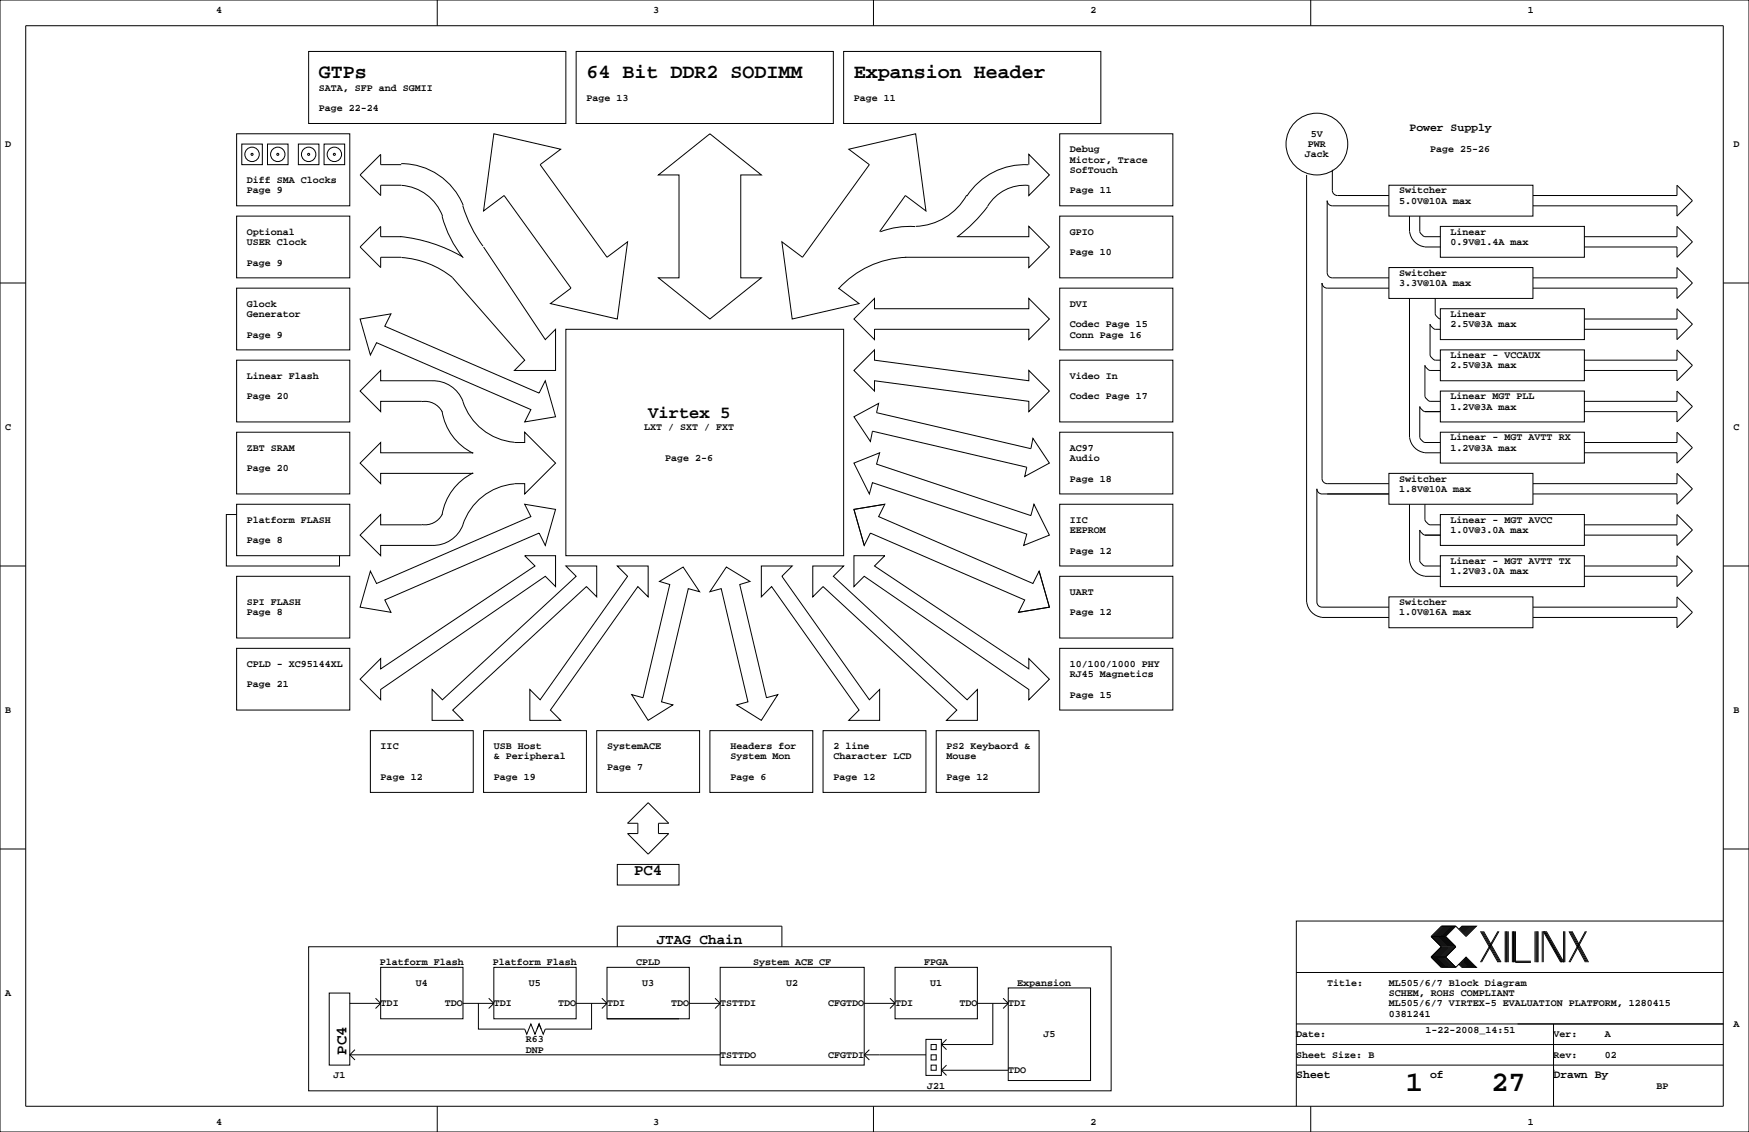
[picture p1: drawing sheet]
<svg xmlns="http://www.w3.org/2000/svg" width="432mm" height="279mm" viewBox="0 0 432 279" stroke-linecap="round" stroke-linejoin="round" font-family="sans-serif">
<g fill="none" stroke="#000" stroke-width=".25">
<path d="M0 0h431.8v279.4h-431.8zM6.3 6.4h419.1v266.6h-419.1zM76.2 12.7h63.5v17.8h-63.5zM107.9 0v6.4M142.2 12.7h63.5v17.8h-63.5zM208.3 12.7h63.5v17.8h-63.5zM215.6 0v6.4M323.6 0v6.4M58.4 33h28v17.8h-28zM59.7 35.6h5.1v5h-5.1zM66 35.6h5.1v5h-5.1zM73.7 35.6h5v5h-5z"/>
<path d="M80 35.6h5.1v5h-5.1zM121.9 33l16.5 3.8-5.1 3.8 16.6 22.9 5-3.8-2.5 19-16.5-3.8 5.1-3.8-16.5-22.8-5.1 3.8zM261.6 33h28v17.8h-28zM58.4 53.3h28v15.3h-28zM98.8 58.4a38.9 38.9 0 0 1 15.4 5M99.1 40.6h-5.1v-2.5l-5.1 5.1 5.1 5.1v-2.6h5.1M99.1 58.4h-5.1v-2.5l-5.1 5.1 5.1 5v-2.5h5.1M99.1 40.4a16.5 16.5 0 0 1 15.3 10.3M99.1 45.7a11.7 11.7 0 0 1 10.2 7.7M109.1 53.4a27.7 27.7 0 0 0 5.3 10.3M114.3 50.8a33.8 33.8 0 0 0 4.9 10M162.6 43.2l12.7-10.2 12.7 10.2h-5.1v25.4h5.1l-12.7 10.1-12.7-10.1h5v-25.4z"/>
<path d="M217.2 57.2l6.3-8.9 5.1 3.8-2.5-19.1-16.6 3.8 5.1 3.8-16.5 22.9-5.1-3.8 2.6 19 16.5-3.8-5.1-3.8M225.9 55.9a20.1 20.1 0 0 0-8.6 1.3M236.2 58.4h17.8v-2.5l5.1 5.1-5.1 5v-2.5h-30.5M238.7 48.2a15 15 0 0 1-12.6 7.7M243.8 51a37.9 37.9 0 0 1-7.4 7.4M253.9 40.7a17 17 0 0 0-15.2 7.7M253.9 45.8a10.7 10.7 0 0 0-10.1 5.1M254 40.6v-2.5l5.1 5.1-5.1 5.1v-2.6M261.6 53.3h28v15.3h-28zM322.6 43.2v105.4M328.9 41.9v5.1a1.27 1.27 0 0 0 1.3 1.3h12.7M342.9 45.7h35.6v7.6h-35.6z"/>
<path d="M342.9 50.8h-14a1.27 1.27 0 0 1-1.2-1.3v17.8a1.27 1.27 0 0 0 1.2 1.3h14M348 53.3v3.9a4.3 4.3 0 0 0 3.8 3.7M350.5 53.3v3.9l.4 .6 .9 .7M351.8 58.4h3.8M355.6 55.9h35.6v7.6h-35.6zM378.5 48.3h35.5v-2.6l3.8 3.8-3.8 3.8v-2.5h-35.5M391.2 58.4h22.8v-2.5l3.8 3.8-3.8 3.8v-2.5h-22.8M0 69.8h6.3M58.4 71.1h28v15.3h-28zM88.9 78.7l7.6-1.2-1.5 3 38.1 16.5 1.5-3 2.6 8.9-7.7 1.2 1.6-3-38.1-16.5-1.6 3zM99.1 63.6a22.6 22.6 0 0 1 12.7 4.9M119.4 61l15.2 22.8 2.6-2.5v10.1h-10.2l2.5-2.5-17.7-20.3"/>
<path d="M210.8 78.7l5.1-5v2.5h38.1v-2.5l5.1 5-5.1 5.1v-2.5h-38.1v2.5zM223.7 63.5a23.6 23.6 0 0 0-16.7 7.8M261.6 71.1h28v15.3h-28zM342.9 66h35.6v7.7h-35.6zM342.9 71.1h-15.2a1.27 1.27 0 0 1-1.3-1.3v48.3a1.27 1.27 0 0 0 1.3 1.3h15.2M348 73.7v34.3a4.3 4.3 0 0 0 3.8 3.7M351.8 61h3.8M354.3 77.5l.7 .9 .6 .4M354.3 73.7v3.8M355.6 76.2h35.6v7.6h-35.6zM378.5 68.6h35.5v-2.6l3.8 3.8-3.8 3.9v-2.6h-35.5M391.2 78.7h22.8v-2.5l3.8 3.8-3.8 3.8v-2.5h-22.8"/>
<path d="M425.4 69.8h6.4M58.4 88.9h28v15.2h-28zM104.1 99.1a4.8 4.8 0 0 1 5.1 2.5M114.3 99a14.7 14.7 0 0 0 12.7 10.2M114.3 99a7.9 7.9 0 0 0-7.6-5h-12.7v-2.6l-5.1 5.1 5.1 5.1v-2.5h10.1M139.7 81.3h68.6v55.9h-68.6zM210.8 91.4l5.1-5v2.5l38.1 5.1v-2.6l5.1 5.1-5.1 5.1v-2.5l-38.1-5.1v2.5zM261.6 88.9h28v15.2h-28zM351.8 97.8l.6 .9 .6 .4M351.8 90.2l.6 .9 .6 .4 2.6-.1M351.8 90.2v7.6M353 80l.7 .9 .6 .4h1.3"/>
<path d="M353.1 80l-.1 7.6 .7 .9 .6 .4M353.1 99.1h2.5M354.3 88.9h1.3M355.6 96.5h35.6v7.6h-35.6zM355.6 86.4h35.6v7.6h-35.6zM391.2 88.9h22.8v-2.5l3.8 3.8-3.8 3.8v-2.6h-22.8M391.2 99.1h22.8v-2.6l3.8 3.8-3.8 3.8v-2.5h-22.8M58.4 106.7h28v15.2h-28zM109.1 101.5a14 14 0 0 0 7.7 10.4M116.8 116.7a14 14 0 0 0-7.7 10.4M116.8 111.8h-22.8v-2.6l-5.1 5.1 5.1 5.1v-2.6h22.8M127 119.4a14.7 14.7 0 0 0-12.7 10.2"/>
<path d="M127 109.2h2.5v-2.5l7.7 7.6-7.7 7.6v-2.5h-2.5M210.8 114.3l6.4-2.5-.8 2.8 38.1 12.7 .8-2.8 3.8 7.6-6.4 2.5 .8-2.8-38.1-12.7-.8 2.8zM210.8 102.9l6.1-3.3-.5 2.3 38.1 8.8 .5-2.5 4.1 6.1-6.1 3.3 .5-2.3-38.1-8.9-.5 2.6zM261.6 106.7h28v15.2h-28zM342.9 116.8h35.6v7.7h-35.6zM351.8 101.6l-.9-.6-.4-.7v7.7l.4 .6 .9 .7M351.8 111.8h3.8M351.8 101.6h3.8M351.8 109.2h3.8M355.6 106.7h35.6v7.6h-35.6zM378.5 119.4h35.5v-2.6l3.8 3.9-3.8 3.8v-2.6h-35.5M391.2 109.2h22.8v-2.5l3.8 3.8-3.8 3.8v-2.5h-22.8"/>
<path d="M0 139.7h6.3M58.4 124.5h28v12.7h-28zM58.4 127h-2.5v12.7h27.9v-2.5M104.1 129.5h-10.1v-2.5l-5.1 5.1 5.1 5.1v-2.6h12.7a7.9 7.9 0 0 0 7.6-5M109.2 127a4.8 4.8 0 0 1-5.1 2.5M152.4 139.7h7.6v7.6l-2.5-2.5-21.6 30.5 2.5 2.5h-7.6v-7.6l2.5 2.5 21.6-30.5zM179.3 140l5.9 3.5-2.6 .8 6.6 27.9 2.8-.8-4 6.4-6.1-3.8 2.8-.8-6.6-27.9-2.8 .7zM188 139.7h7.6l-2.6 2.5 21.6 30.5 2.6-2.5v7.6h-7.7l2.6-2.5-21.6-30.5-2.5 2.5zM200.7 139.7h7.6l-2.6 2.5 33.1 30.5 2.5-2.5v7.6h-7.6l2.5-2.5-33-30.5-2.5 2.5zM210.8 137.2h7.6l-2.5 2.5 38.1 25.4v-2.5l5.1 5-5.1 5.1v-2.5l-40.6-28-2.6 2.6zM210.8 125.7l7.6-1.2-1.5 3 38.1 16.5 1.5-3 2.6 8.9-7.6 1.2 1.5-3-38.1-16.5-1.5 3zM218.4 124.5l-7.6 1.2 2.6 8.9"/>
<path d="M261.6 124.5h28v15.2h-28zM342.9 121.9h-16.5a1.27 1.27 0 0 1-1.3-1.2v27.9a1.27 1.27 0 0 0 1.3 1.3h16.5M348 124.5v13.9a4.3 4.3 0 0 0 3.8 3.8M350.5 130.8l.4 .7 .9 .6M350.5 130.8v7.6l.4 .7 .9 .6M351.8 128.3l.6 .9 .6 .4 2.6-.1M351.8 139.7h3.8M351.8 124.5v3.8M351.8 132.1h3.8M355.6 137.2h35.6v7.6h-35.6zM355.6 127h35.6v7.6h-35.6zM391.2 139.7h22.8v-2.5l3.8 3.8-3.8 3.8v-2.6h-22.8"/>
<path d="M391.2 129.5h22.8v-2.5l3.8 3.8-3.8 3.8v-2.5h-22.8M425.4 139.7h6.4M58.4 142.2h28v15.3h-28zM91.4 141l1.6 3 38.1-16.5-1.6-3 7.7 1.2-2.6 8.9-1.5-3-38.1 16.5 1.5 3-7.6-1.2zM162.8 143.5l5.9-3.5 4 6-2.8-.7-6.6 27.9 2.8 .8-6.1 3.8-4-6.4 2.7 .8 6.7-27.9zM256.5 141l2.6 8.9-7.6 1.2M261.6 142.2h28v15.3h-28zM322.6 148.6a4.3 4.3 0 0 0 3.8 3.8h16.5M342.9 147.3h35.6v7.6h-35.6zM351.8 142.2h3.8M378.5 149.9h35.5v-2.6l3.8 3.8-3.8 3.8v-2.5h-35.5M58.4 160h28v15.3h-28z"/>
<path d="M94 162.6v2.5l38.1-25.4-2.6-2.5h7.7v7.6l-2.6-2.6-40.6 28v2.5l-5.1-5.1zM106.7 170.2l2.5 2.5 33-30.5-2.5-2.5h7.6v7.6l-2.5-2.5-33 30.5 2.5 2.5h-7.6zM261.6 160h28v15.3h-28zM91.4 180.3h25.4v15.3h-25.4zM119.4 180.3h25.4v15.3h-25.4zM147.3 180.3h25.4v15.3h-25.4zM175.3 180.3h25.4v15.3h-25.4zM203.2 180.3h25.4v15.3h-25.4zM231.1 180.3h25.4v15.3h-25.4zM0 209.5h6.3M152.4 213.4h15.2v5h-15.2zM154.9 203.2l5.1-5.1 5.1 5.1h-2.5v2.5h2.5l-5.1 5.1-5.1-5.1h2.6v-2.5z"/>
<path d="M425.4 209.5h6.4M76.2 233.7h198.1v35.5h-198.1zM94 238.8h20.3v12.7h-20.3zM121.9 238.8h20.3v12.7h-20.3zM149.9 238.8h20.3v12.7h-20.3zM152.4 233.7v-5.1h40.6v5.1M177.8 238.8h35.6v24.1h-35.6zM221 238.8h20.3v12.7h-20.3zM353.3 236.2l2.6 2.6h3.5M353.3 231.1l2.6 2.6-2.6 2.5M353.3 236.2h3.6M353.3 231.1h3.6"/>
<path d="M356.1 228.6l-2.5 2.5 2.5 2.6-2.5 2.5 2.5 2.6M356.4 228.6l-2.6 2.5 2.6 2.6-2.6 2.5 2.6 2.6M356.6 228.6l-2.5 2.5 2.5 2.6-2.5 2.5 2.5 2.6M356.9 228.6l-2.6 2.5 2.6 2.6-2.6 2.5 2.6 2.6M356.9 231.1l2.5 2.6-2.5 2.5M356.9 236.2l2.5 2.6M357.1 228.6l-2.5 2.5 2.5 2.6-2.5 2.5 2.5 2.6M357.4 228.6l-2.6 2.5 2.6 2.6-2.6 2.5 2.6 2.6M357.6 228.6l-2.5 2.5 2.5 2.6-2.5 2.5 2.5 2.6M357.9 228.6l-2.6 2.5 2.6 2.6-2.6 2.5 2.6 2.6M358.1 228.6l-2.5 2.5 2.5 2.6-2.5 2.5 2.5 2.6M358.4 228.6l-2.5 2.5 2.5 2.6-2.5 2.5 2.5 2.6"/>
<path d="M358.6 228.6l-2.5 2.5 2.5 2.6-2.5 2.5 2.5 2.6M358.9 228.6l-2.5 2.5 2.5 2.6-2.5 2.5 2.5 2.6M359.2 228.6l-2.6 2.5 2.6 2.6-2.6 2.5 2.6 2.6M359.4 228.6l2.5 2.5 2.6-2.5h-3.6l-.7 .8M359.4 228.6h-3.5l-2.6 2.5M359.4 228.6l-2.5 2.5M360.2 238l.7 .8h3.6l-2.6-2.6-2.5 2.6M360.4 237.7l1 1.1M360.4 238l.8 .8M360.7 237.5l1.2 1.3M360.7 237.7l1 1.1M360.9 237.2l1.6 1.6"/>
<path d="M360.9 237.5l1.3 1.3M361.2 237l1.8 1.8M361.2 237.2l1.5 1.6M361.2 228.6l-.8 .8M361.4 236.7l2.1 2.1M361.4 237l1.8 1.8M361.4 228.6l-1 1M361.7 236.5l2.3 2.3M361.7 236.7l2 2.1M361.7 228.6l-1 1M361.9 236.5l2.3 2.3M361.9 228.6l-1.2 1.3"/>
<path d="M362.2 228.6l-1.3 1.3M362.5 228.6l-1.6 1.5M362.7 228.6l-1.5 1.5M363 228.6l-1.8 1.8M363.2 228.6l-1.8 1.8M363.5 228.6l-2.1 2M363.7 228.6l-2 2M364 228.6l-2.3 2.3M364.2 228.6l-2.3 2.3M365.5 229.9l4.3 7.6M365.8 229.9l4.3 7.6M366 229.9l4.3 7.6"/>
<path d="M366.3 229.9l4.3 7.6M369.8 229.9l-4.3 7.6M370.1 229.9l-4.3 7.6M371.6 229.9v7.6M371.9 229.9v7.6M372.1 229.9v7.6M372.4 229.9v7.6M373.4 229.9v7.6M373.6 229.9v7.6M373.9 229.9v7.6M374.1 229.9v7.6h3.9M374.1 237.2h3.9"/>
<path d="M379 229.9v7.6M379.2 229.9v7.6M379.5 229.9v7.6M379.7 229.9v7.6M380.7 229.9v7.6M381 237.5v-7.6l4.3 7.6M381.3 229.9l4.3 7.6M381.5 229.9l4.3 7.6M381.8 229.9l4.3 7.6v-7.6M386.3 229.9v7.6M387.3 229.9l4.1 7.6M387.6 229.9l4.1 7.6"/>
<path d="M387.9 229.9l4 7.6M388.1 229.9l4.1 7.6M391.4 229.9l-4.1 7.6M391.7 229.9l-4.1 7.6M425.4 227.3h-105.4v35.6M81.3 245.1h5.1v17.8h-5.1zM86.4 247.6h7.6M87.6 259.1l-1.2 1.2M92.7 246.4l1.3 1.2M94 247.6l-1.3 1.3M114.3 247.6h7.6M118.1 247.6v6.4h11.4l.5 1.3 1.1-2.6 1 2.6 1-2.6 .5 1.3"/>
<path d="M120.6 246.4l1.3 1.2M121.9 247.6l-1.3 1.3M142.2 247.6h7.7M146 247.6v6.4h-11.4l-.5 1.3-1-2.6-.5 1.3M148.6 246.4l1.3 1.2M149.9 251.5h17.7zM149.9 247.6l-1.3 1.3M170.2 247.6h7.6M176.5 246.4l1.3 1.2M177.8 247.6l-1.3 1.3M213.4 247.6h7.6M214.6 259.1l-1.2 1.2"/>
<path d="M219.7 246.4l1.3 1.2M221 247.6l-1.3 1.3M228.6 256.5h3.8v8.9h-3.8zM229.9 257.8h1.2v1.3h-1.2zM232.4 257.8l1.3 1.3M233.7 256.5l-1.3 1.3M241.3 247.6h7.6M245.1 247.6v10.2h-12.7M247.6 246.4l1.3 1.2M248.9 243.8h20.3v22.9h-20.3zM248.9 247.6l-1.3 1.3M320 257.8h105.4"/>
<path d="M320 252.7h105.4M320 240h105.4M383.5 252.7v20.3M86.4 260.3l1.2 1.3M86.4 260.3h91.4M107.9 273v6.4M213.4 260.3l1.2 1.3M213.4 260.3h15.2M215.6 273v6.4M229.9 262.9h1.2v1.3h-1.2zM229.9 260.3h1.2v1.3h-1.2zM232.4 264.2l1.3 1.2"/>
<path d="M232.4 264.2h16.5M233.7 262.9l-1.3 1.3M320 262.9v10.1M320 262.9h105.4M323.6 273v6.4M383.5 264.2h.1"/>
<circle cx="62.2" cy="38.1" r="1.78"/>
<circle cx="62.2" cy="38.1" r=".25"/>
<circle cx="68.6" cy="38.1" r="1.78"/>
<circle cx="68.6" cy="38.1" r=".25"/>
<circle cx="76.2" cy="38.1" r="1.78"/>
<circle cx="76.2" cy="38.1" r=".25"/>
<circle cx="82.5" cy="38.1" r="1.78"/>
<circle cx="82.6" cy="38.1" r=".25"/>
<circle cx="325.1" cy="35.6" r="7.6"/>
</g>
<g font-size="7.1">
<text x="347" y="269.3">1</text>
<text x="368.2" y="269.3">27</text>
</g>
<g font-size="4.9">
<text x="78.7" y="19.3">GTPs</text>
<text x="144.8" y="19.3">64 Bit DDR2 SODIMM</text>
<text x="210.8" y="19.3">Expansion Header</text>
</g>
<text font-size="4.2" x="160" y="103.3">Virtex 5</text>
<g font-size="3.9">
<text x="156.5" y="215.9">PC4</text>
<text x="85.6" y="260.3" transform="rotate(-90 85.6 260.3)">PC4</text>
</g>
<text font-size="3.5" x="162.1" y="233">JTAG Chain</text>
<g font-size="2.8">
<text x="348" y="32.4">Power Supply</text>
<text x="320" y="266.1">Sheet</text>
<text x="353.1" y="266.1">of</text>
<text x="383.5" y="266.1">Drawn By</text>
</g>
<g font-size="2.5">
<text x="53.3" y="3.3">4</text>
<text x="161.3" y="3.3">3</text>
<text x="269.2" y="3.3">2</text>
<text x="377.2" y="3.3">1</text>
<text x="78.7" y="22.4">SATA, SFP and SGMII</text>
<text x="78.7" y="27.4">Page 22-24</text>
<text x="144.8" y="24.9">Page 13</text>
<text x="210.8" y="24.9">Page 11</text>
<text x="323.6" y="33.8">5V</text>
<text x="1.3" y="36.3">D</text>
<text x="264.2" y="37.6">Debug</text>
<text x="264.2" y="40.1">Mictor, Trace</text>
<text x="322.2" y="38.9">Jack</text>
<text x="322.9" y="36.3">PWR</text>
<text x="353.1" y="37.6">Page 25-26</text>
<text x="428" y="36.3">D</text>
<text x="61" y="47.8">Page 9</text>
<text x="61" y="45.2">Diff SMA Clocks</text>
<text x="264.2" y="42.7">SofTouch</text>
<text x="264.2" y="47.8">Page 11</text>
<text x="345.4" y="47.8">Switcher</text>
<text x="345.4" y="50.3">5.0V@10A max</text>
<text x="61" y="57.9">Optional</text>
<text x="264.2" y="57.9">GPIO</text>
<text x="358.1" y="57.9">Linear</text>
<text x="61" y="65.5">Page 9</text>
<text x="61" y="60.5">USER Clock</text>
<text x="264.2" y="63">Page 10</text>
<text x="358.1" y="60.5">0.9V@1.4A max</text>
<text x="345.4" y="68.1">Switcher</text>
<text x="345.4" y="70.6">3.3V@10A max</text>
<text x="61" y="75.7">Glock</text>
<text x="264.2" y="75.7">DVI</text>
<text x="61" y="78.2">Generator</text>
<text x="61" y="83.3">Page 9</text>
<text x="264.2" y="83.3">Conn Page 16</text>
<text x="264.2" y="80.8">Codec Page 15</text>
<text x="358.1" y="80.8">2.5V@3A max</text>
<text x="358.1" y="78.2">Linear</text>
<text x="358.1" y="88.4">Linear - VCCAUX</text>
<text x="61" y="93.5">Linear Flash</text>
<text x="264.2" y="93.5">Video In</text>
<text x="358.1" y="90.9">2.5V@3A max</text>
<text x="61" y="98.6">Page 20</text>
<text x="264.2" y="98.6">Codec Page 17</text>
<text x="358.1" y="98.6">Linear MGT PLL</text>
<text x="358.1" y="101.1">1.2V@3A max</text>
<text x="1.3" y="106.2">C</text>
<text x="159.1" y="106.2">LXT / SXT / FXT</text>
<text x="428" y="106.2">C</text>
<text x="61" y="111.3">ZBT SRAM</text>
<text x="164.3" y="113.8">Page 2-6</text>
<text x="264.2" y="113.8">Audio</text>
<text x="264.2" y="111.3">AC97</text>
<text x="358.1" y="108.7">Linear - MGT AVTT RX</text>
<text x="358.1" y="111.3">1.2V@3A max</text>
<text x="61" y="116.3">Page 20</text>
<text x="264.2" y="118.9">Page 18</text>
<text x="345.4" y="118.9">Switcher</text>
<text x="345.4" y="121.4">1.8V@10A max</text>
<text x="61" y="129">Platform FLASH</text>
<text x="264.2" y="129">IIC</text>
<text x="264.2" y="131.6">EEPROM</text>
<text x="358.1" y="131.6">1.0V@3.0A max</text>
<text x="358.1" y="129">Linear - MGT AVCC</text>
<text x="61" y="134.1">Page 8</text>
<text x="264.2" y="136.7">Page 12</text>
<text x="358.1" y="141.7">1.2V@3.0A max</text>
<text x="358.1" y="139.2">Linear - MGT AVTT TX</text>
<text x="61" y="149.4">SPI FLASH</text>
<text x="264.2" y="146.8">UART</text>
<text x="345.4" y="149.4">Switcher</text>
<text x="61" y="151.9">Page 8</text>
<text x="264.2" y="151.9">Page 12</text>
<text x="345.4" y="151.9">1.0V@16A max</text>
<text x="61" y="164.6">CPLD - XC95144XL</text>
<text x="264.2" y="164.6">10/100/1000 PHY</text>
<text x="264.2" y="167.1">RJ45 Magnetics</text>
<text x="61" y="169.7">Page 21</text>
<text x="264.2" y="172.2">Page 15</text>
<text x="1.3" y="176">B</text>
<text x="428" y="176">B</text>
<text x="94" y="184.9">IIC</text>
<text x="121.9" y="184.9">USB Host</text>
<text x="149.9" y="184.9">SystemACE</text>
<text x="180.3" y="184.9">Headers for</text>
<text x="205.7" y="184.9">2 line</text>
<text x="233.7" y="184.9">PS2 Keybaord &amp;</text>
<text x="121.9" y="187.5">&amp; Peripheral</text>
<text x="149.9" y="190">Page 7</text>
<text x="180.3" y="187.5">System Mon</text>
<text x="205.7" y="187.5">Character LCD</text>
<text x="233.7" y="187.5">Mouse</text>
<text x="94" y="192.5">Page 12</text>
<text x="121.9" y="192.5">Page 19</text>
<text x="180.3" y="192.5">Page 6</text>
<text x="205.7" y="192.5">Page 12</text>
<text x="233.7" y="192.5">Page 12</text>
<text x="93.8" y="238.3">Platform Flash</text>
<text x="121.7" y="238.3">Platform Flash</text>
<text x="157.1" y="238.3">CPLD</text>
<text x="185.9" y="238.3">System ACE CF</text>
<text x="228.2" y="238.3">FPGA</text>
<text x="1.3" y="245.9">A</text>
<text x="102.7" y="243.3">U4</text>
<text x="130.6" y="243.3">U5</text>
<text x="158.5" y="243.3">U3</text>
<text x="194.1" y="243.3">U2</text>
<text x="229.7" y="243.3">U1</text>
<text x="251.1" y="243.3">Expansion</text>
<text x="327.7" y="243.3">Title:</text>
<text x="342.9" y="245.9">SCHEM, ROHS COMPLIANT</text>
<text x="342.9" y="243.3">ML505/6/7 Block Diagram</text>
<text x="94" y="248.4">TDI</text>
<text x="109.9" y="248.4">TDO</text>
<text x="121.9" y="248.4">TDI</text>
<text x="137.8" y="248.4">TDO</text>
<text x="149.9" y="248.4">TDI</text>
<text x="165.7" y="248.4">TDO</text>
<text x="177.8" y="248.4">TSTTDI</text>
<text x="204.5" y="248.4">CFGTDO</text>
<text x="221" y="248.4">TDI</text>
<text x="236.9" y="248.4">TDO</text>
<text x="248.9" y="248.4">TDI</text>
<text x="342.9" y="251">0381241</text>
<text x="342.9" y="248.4">ML505/6/7 VIRTEX-5 EVALUATION PLATFORM, 1280415</text>
<text x="129.9" y="257.3">R63</text>
<text x="257.6" y="256">J5</text>
<text x="320" y="256">Date:</text>
<text x="351.9" y="255">1-22-2008_14:51</text>
<text x="383.5" y="256">Ver:</text>
<text x="396.2" y="256">A</text>
<text x="428" y="253.5">A</text>
<text x="129.9" y="259.8">DNP</text>
<text x="177.8" y="261.1">TSTTDO</text>
<text x="204.5" y="261.1">CFGTDI</text>
<text x="320" y="261.1">Sheet Size: B</text>
<text x="383.5" y="261.1">Rev:</text>
<text x="396.2" y="261.1">02</text>
<text x="82.3" y="266.2">J1</text>
<text x="228.9" y="268.7">J21</text>
<text x="248.9" y="264.9">TDO</text>
<text x="408.9" y="268.7">BP</text>
<text x="53.3" y="277.6">4</text>
<text x="161.3" y="277.6">3</text>
<text x="269.2" y="277.6">2</text>
<text x="377.2" y="277.6">1</text>
</g>
</svg>
